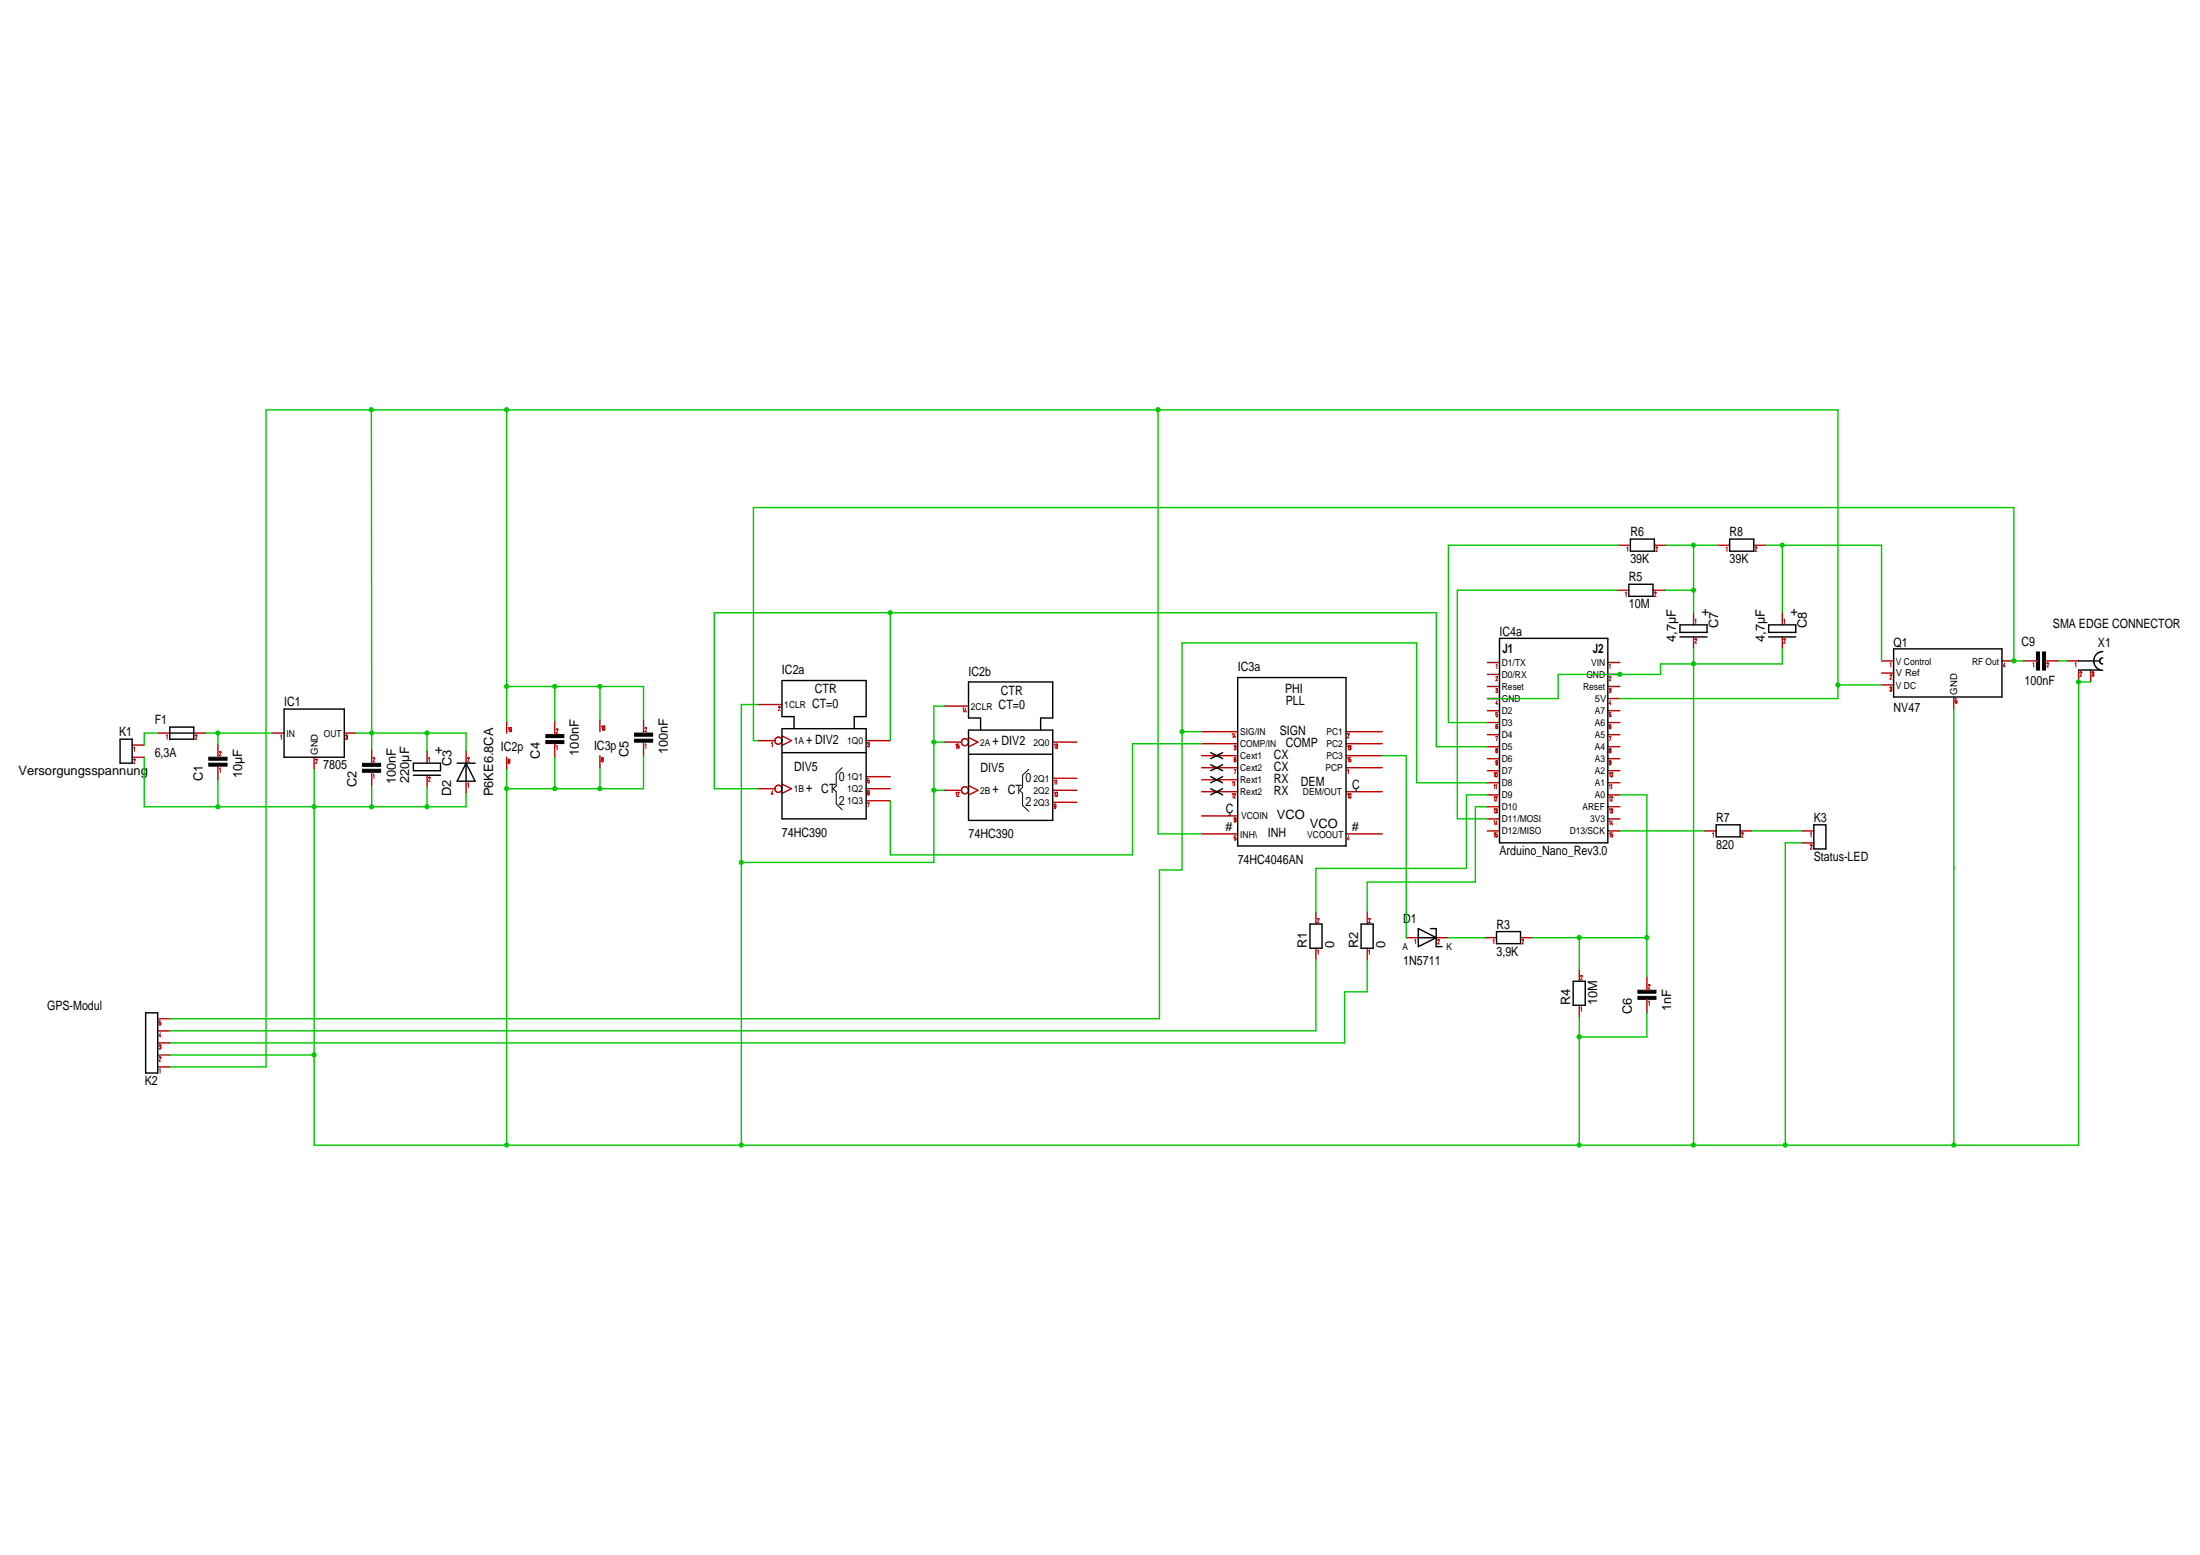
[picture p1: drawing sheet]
<svg xmlns="http://www.w3.org/2000/svg" width="297mm" height="210mm" viewBox="0 0 297 210" stroke-linecap="round" stroke-linejoin="round" font-family="sans-serif">
<path d="M73.7 99.2h2.4v.4h-2.4zM85.7 99h2.4v.4h-2.4zM275 88h.4v2.4h-.4zM275.8 88h.4v2.4h-.4zM28.2 102.2h2.4v.4h-2.4zM28.2 103h2.4v.4h-2.4zM49 103h2.4v.4h-2.4zM49 103.8h2.4v.4h-2.4zM73.7 100h2.4v.4h-2.4zM85.7 99.8h2.4v.4h-2.4zM221.1 133.7h2.5v.4h-2.5zM221.1 134.5h2.5v.4h-2.5z" fill="#000" stroke="#000" stroke-width=".14"/>
<g fill="none" stroke="#c70000" stroke-width=".19">
<path d="M218.3 79.7h1.6M218.5 73.6h1.6M223.2 79.7h1.6M223.4 73.6h1.6M231.9 73.6h1.6M236.8 73.6h1.6M21.3 99h1.6M26.2 99h1.6M36.7 99h1.7M46.5 99h1.6M68.4 97.3v1.7M74.9 97.3v1.9"/>
<path d="M81 97.1v1.7M86.9 97.1v1.9M102.3 100h2.3M102.3 95.1h3.3M105.6 99.3l1.3 .7-1.3 .6M116.9 100h3.3M127.5 95.3h3.3M130.8 99.5l1.2 .7-1.2 .6M162.2 98.8h4.9M181.7 98.8h4.9M200.8 97.5h1.7M200.8 95.9h1.7"/>
<path d="M200.8 94.3h1.7M200.8 92.7h1.7M200.8 91h1.7M200.8 89.4h1.7M200.8 99.2h1.7M217.1 97.5h1.6M217.1 95.9h1.6M217.1 94.3h1.6M217.1 92.7h1.6M217.1 91h1.6M217.1 89.4h1.6M217.1 99.2h1.6"/>
<path d="M228.7 82.7v1.6M228.7 86v1.6M240.6 82.7v1.6M240.6 86v1.6M254 89.2h1.7M254 92.5h1.7M254 90.8h1.7M263.8 94.1v1.6M270.3 89.2h1.6M273.1 89.2h1.9M276.2 89.2h1.8M279 89.2h1.6"/>
<path d="M280.6 90.4v1.7M282.3 90.4v1.7M17.8 102.2h1.7M17.8 100.6h1.7M29.4 100.4v1.8M29.4 103.4v1.9M42.4 102.2v1.6M50.2 101.2v1.8M50.2 104.2v1.9M57.7 101.4v1.6M57.7 104.6v1.7M62.9 101.4v1.6"/>
<path d="M62.9 105.5v1.6M68.4 102.2v1.6M74.9 100.4v1.8M81 102v1.6M86.9 100.2v1.8M102.3 106.5h2.3M105.6 105.8l1.3 .7-1.3 .6M116.9 108.1h3.3M116.9 106.5h3.3M116.9 104.8h3.3M127.5 106.7h2.3M127.5 100.2h2.3"/>
<path d="M130.8 106l1.2 .7-1.2 .6M142.1 108.3h3.3M142.1 106.7h3.3M142.1 105.1h3.3M142.1 100.2h3.3M162.2 102h4.9M162.2 100.4h4.9M162.2 106.9h4.9M162.2 105.3h4.9M162.2 110.1h4.9M162.2 103.6h4.9M162.2 112.6h4.9"/>
<path d="M181.7 102h4.9M181.7 100.4h4.9M181.7 106.9h4.9M181.7 103.6h4.9M181.7 112.6h4.9M200.8 112.2h1.7M200.8 100.8h1.7M200.8 102.4h1.7M200.8 104h1.7M200.8 105.7h1.7M200.8 110.5h1.7M200.8 108.9h1.7"/>
<path d="M200.8 107.3h1.7M217.1 112.2h1.6M217.1 100.8h1.6M217.1 102.4h1.6M217.1 104h1.6M217.1 105.7h1.6M217.1 110.5h1.6M217.1 108.9h1.6M217.1 107.3h1.6M230.1 112.2h1.6M234.9 112.2h1.7M243.3 112.2h1.6"/>
<path d="M243.3 113.8h1.6M21.3 137.5h1.6M21.3 139.1h1.6M177.7 123.1v1.6M177.7 128v1.6M184.6 123.1v1.6M184.6 128v1.6M189.9 126.6h1.6M193.9 126.6h1.7M200.4 126.6h1.7M205.3 126.6h1.6M213.2 130.8v1.7"/>
<path d="M213.2 135.7v1.6M222.4 131.8v1.9M222.4 134.9v1.8M21.3 140.8h1.6M21.3 142.4h1.6M21.3 144h1.6"/>
<circle cx="105.1" cy="100" r=".48"/>
<circle cx="105.1" cy="106.5" r=".48"/>
<circle cx="130.3" cy="106.7" r=".48"/>
<circle cx="130.3" cy="100.2" r=".48"/>
</g>
<g fill="none" stroke="#c70000" stroke-width=".14">
<path d="M219.6 74l.2-.1v.5M223.6 74v-.1h.2l-.2 .5h.2M233 74l.2-.1v.5M237 74v-.1h.2l-.2 .5h.2M22.4 99.3l.2-.1v.6M26.4 99.3v-.1l.2 .1-.2 .5h.2M37.9 99.3l.1-.1v.6M46.7 99.3v-.1l.2 .1-.1 .2M46.7 99.7l.1 .1M46.8 99.5h.1M46.8 99.8h.1M46.8 99.5l.1 .2-.1 .1"/>
<path d="M68.6 98.3l.1-.1v.6M69.1 98.3l-.1-.1-.2 .1 .1 .4 .1 .1v-.3l-.1-.1-.1 .1M75.1 98.5l.1-.1 .1 .1-.2 .5h.2M75.1 98.4v.1M81.2 98.1l.1-.1v.6M81.5 98.6h.1M81.5 98.2h.1M81.5 98.2l-.1 .1M81.6 98.2l.1 .1v.2l-.1 .1M81.7 98.1l-.1-.1-.2 .1v.4l.1 .1M87.1 98.3l.1-.1h.1l-.2 .6h.2M105.1 95.4v.1"/>
<path d="M105.2 95.4l.1 .1-.2 .4h.2M105.2 95.4h-.1M130 95.7l.1-.1v.5M130.4 95.6l-.2 .4h.3M130.4 95.9v.2M166.3 99.1l.2-.1v.6M166.8 99l-.2 .4h.2M166.8 99.3v.3M181.9 99.1l.1-.1 .2 .1-.3 .5h.3M202 91.4v-.1l.2 .1-.2 .5h.2M202 89.8l.1-.1v.6M202 99.5v-.1h.2l-.2 .6"/>
<path d="M202 93.4v.1M202 97.8v.5l.1 .1 .1-.3-.2-.1M202 93h.1M202 98.1h.1M202 97.8l.2 .1M202 92.9l.2 .1-.1 .2M202 92.9v.1M202 97.8h.1M202 98v.1M202.1 93.2h.1v.2l-.2 .1v-.1M202.1 94.6l-.1 .4h.2M202.1 94.9v.2"/>
<path d="M202.2 96.2h-.2v.3v-.1l.2 .1v.2h-.2M217.3 91.4v-.1h.2v.1l-.2 .5h.2M217.3 93l.1-.1 .1 .1M217.3 99.5v-.1h.2l-.2 .6M217.3 96.5l.1-.1 .1 .1-.1 .2h-.1M217.3 89.8l.1-.1v.6M217.4 93.2h.1v.2l-.1 .1-.1-.1M217.4 94.6l-.1 .4h.2M217.4 94.9v.2M217.5 93.4v.1M217.5 97.9l-.1-.1-.1 .1v.4l.1 .1 .1-.3h-.2M217.5 96.2h-.2v.3"/>
<path d="M217.5 93v.1M217.5 93.1l-.1 .1M219.4 80.1l.2-.2v.6M223.4 80.1l.1-.2 .1 .2-.2 .4h.2M228.9 86.3v-.1l.2 .1-.2 .5h.2M228.9 83.7l.1-.1v.6M229 86.3h.1M240.8 86.3l.1-.1 .1 .1-.2 .5h.3M240.8 83.7l.1-.1v.6M255.2 91.2l.1-.1 .1 .1-.2 .5h.2M255.2 92.8v-.1l.2 .1-.1 .2M255.2 89.6l.1-.1v.5"/>
<path d="M255.3 93h.1v.2l-.1 .1-.1-.1M264 94.7l.1-.1 .1 .1v.2h-.2M264 94.9h.1M264.2 94.3h-.2v.4M270.7 89.5l-.2 .4h.2M270.7 89.8v.2M274.5 89.6l.1-.1v.5M276.4 89.6l.1-.1h.1l-.2 .5h.2M280.2 89.6l.1-.1v.5M280.8 90.8l.1-.1 .2 .1-.3 .5h.3M282.5 90.8l.1-.1 .1 .1-.1 .2M282.6 91h.1"/>
<path d="M282.6 91l.1 .2-.1 .1-.1-.2M282.7 90.7v.1M18 101l.2-.2v.6M18.2 102.5h.1M18.2 102.5l-.2 .1M18.2 102.5l.1 .1-.3 .4h.3M29.6 101.6l.1-.1h.1l-.2 .5h.2M29.6 103.8l.1-.1v.6M42.8 102.5l-.2 .1M42.8 102.5h.1M42.8 102.5v.1l-.2 .4h.2M50.4 102.4v-.1l.2 .1-.2 .4h.2"/>
<path d="M50.4 104.6l.1-.1v.6M57.8 102.4l.2-.1v.5M57.9 104.9l-.1 .1M57.9 104.9l.2 .1-.3 .5h.3M57.9 104.9h.1M63.1 102.4l.1-.1h.1l-.2 .5h.3M63.1 105.8l.1-.1v.6M68.7 102.7l-.1 .1M68.7 102.7h.1M68.7 102.5a.13 .13 0 0 0-.1 .1 .13 .13 0 0 0 .1 .1M68.7 102.7l.1 .1-.1 .2-.1-.1v-.1M68.7 102.5h.1"/>
<path d="M68.8 102.5v.2M68.8 102.7h-.1M75.1 100.8l.1-.2v.6M81.2 102.3h.2v.1l-.1 .1zM81.2 102.6h.1M81.3 102.5l.1 .1v.2h-.2zM87.1 100.5l.1-.1v.6M104.1 100.4l.2-.2v.6M104.3 106.7l-.2 .5h.3M104.3 107v.3M117.2 100.7v.1M117.2 108.4h.2l-.2 .5"/>
<path d="M117.2 105.4h.2l-.1 .2h-.1M117.2 100.3v.1M117.2 100.8h.1M117.2 100.2l.2 .1-.1 .2M117.2 100.2v.1M117.2 100.5h.1M117.3 100.5l.1 .2-.2 .1M117.3 100.5h.1M117.4 105.1h-.2v.4M117.4 106.8a.11 .11 0 0 0-.1-.1 .11 .11 0 0 0-.1 .1v.4l.1 .1v-.3h-.1M129 107l.2-.1v.6M129 100.5l.2-.1v.6"/>
<path d="M129.3 107l.1-.1 .1 .1-.2 .5h.2M129.5 100.7h.1M129.5 100.4h-.2v.4l.1-.1h.1M129.5 100.7v.2l-.2 .1M142.3 109l.2 .1M142.3 107l.2-.1v.6M142.3 100.5l.2-.1v.6M142.3 105.4l.2-.1v.6M142.4 108.6h-.1M142.5 108.9l-.2-.1 .1-.2h.2l-.1 .5M142.5 109.1h.1M142.5 108.9h.1"/>
<path d="M142.6 108.8l-.1 .1M142.6 100.5l.1-.1 .1 .1v.2h-.2M142.6 105.4l.1-.1v.6M142.6 100.9h.1M142.6 107h.2v.4l-.1 .1-.1-.1zM142.6 100.9v.1M142.6 101h.1M142.7 100.7l.1 .2M142.7 101h.1M142.8 101h-.1M142.8 100.9v.1M166.3 105.6l.2-.1v.6"/>
<path d="M166.3 107.3l.2-.2v.6M166.6 107.3v-.2l.2 .1-.2 .5h.2M166.6 105.6l.1-.1v.6M166.6 102.6l.2-.1 .1 .1-.1 .2h-.1M166.6 100.8l.2-.2 .1 .2-.1 .1M166.6 104v-.1h.3l-.2 .6M166.6 113.1h.2l.1 .1-.1 .2-.1-.1M166.7 102.8h.1M166.7 100.9h.1M166.8 100.9l.1 .1-.1 .2h-.1l-.1-.1M166.8 100.9h.1M166.8 100.7h.1"/>
<path d="M166.9 113.3h-.1M166.9 102.4l-.1-.1h-.2l.1 .5M166.9 110.6l-.1 .1h-.2l.1-.3 .2 .1v.3l-.1 .2-.2-.2M166.9 112.8h-.3v.4M181.9 102.4l.2-.1v.5M181.9 100.8l.2-.2v.6M181.9 104l.2-.1v.6M181.9 107.3l.2-.2v.6M182.1 112.8l-.2 .5h.3M182.1 113.1v.3M182.2 100.8l.1-.2v.3M182.2 102.5l.2 .1v.2h-.2"/>
<path d="M182.2 102.8h.1M182.2 107.2h.2v.4l-.1 .1-.1-.1zM182.2 100.9h.1M182.3 100.9l.1 .3h-.1l-.1-.1M182.3 100.9h.1M182.4 102.3h-.2v.3M201.7 104.4l.1-.1v.6M201.7 106l.1-.1v.6M201.7 107.7l.1-.2v.6M201.7 109.3l.1-.1v.5M201.7 110.9l.1-.1v.6M201.7 112.5l.1-.1v.6"/>
<path d="M201.9 112.7h.2v.2h-.2M201.9 107.7l.1-.2 .1 .1-.2 .5h.2M201.9 109.3a.11 .11 0 0 1 .1-.1 .11 .11 0 0 1 .1 0l-.1 .2 .1 .1v.2h-.1l-.1-.1M201.9 106l.1-.1v.6M202 104.3l.1 .1v.5l-.2-.1zM202 101.2v-.2l.2 .1-.1 .2M202 101.2h.1M202 101.2l.1 .1M202 103.1v.1M202 103v-.3h.2v.5h-.2M202 101.1h.1M202 103.2h.1"/>
<path d="M202 103h.1M202 101.3h.1M202.1 101.3h.1M202.1 101.3h-.1M202.1 111.1v.3M202.1 110.8l-.2 .4h.2M202.1 101.3l.1 .1-.1 .2-.1-.1v-.2M202.1 112.4h-.2v.4M202.2 102.9l-.2 .1M217.3 104.4l.1-.1v.6M217.3 106l.1-.1v.6M217.3 107.7l.1-.2v.6"/>
<path d="M217.3 109.3l.1-.1v.5M217.3 110.9l.1-.1v.6M217.3 112.5l.1-.1v.6M217.3 101.3h.1M217.4 101.3l-.1 .1 .1 .2a.16 .16 0 0 0 .1-.1 .16 .16 0 0 0-.1-.2M217.4 101.3h.1M217.5 101.1h.1M217.5 101.2l-.2-.2v.3M217.5 102.9l-.1 .1h-.1v-.3h.1l.1 .1v.3l-.1 .2-.1-.2M217.5 101.2h.1M217.5 107.7l.1-.2 .1 .2-.2 .4h.2M217.5 109.3l.1-.1 .1 .1"/>
<path d="M217.5 101.2l-.1 .1M217.5 106l.1-.1v.6M217.5 104.8h.1M217.5 112.7l.2-.1v.2v.2l-.2-.1M217.5 104.3h.1l.1 .1v.5l-.2-.1zM217.5 112.7h.1M217.6 109.4l.1 .1v.1v.1l-.2-.1M217.7 110.8l-.2 .4h.2M217.7 111.1v.3M217.7 107.6h.1M217.7 112.7h.1M217.7 104.8h.1"/>
<path d="M217.7 112.4h-.2v.4M217.7 109.3h.1M217.7 109.3l-.1 .1M231.2 112.5l.1-.1v.6M235.1 112.5a.12 .12 0 0 1 .2-.1 .12 .12 0 0 1 .1 .1l-.3 .5h.3M244.4 112.5l.1-.1v.6M244.6 114v.1M244.6 114l-.2 .2M244.6 114.1l.1 .1-.3 .4h.3M21.7 139.4l-.2 .4h.2M21.7 139.7v.3M21.7 137.8h-.2v.3l.1-.1 .1 .1v.2h-.2"/>
<path d="M177.9 124.1l.1-.1h.1l-.2 .5h.2M177.9 128.4l.1-.2v.6M184.8 124.1l.1-.1 .1 .1-.2 .4h.2M184.8 128.4l.1-.2v.6M191 126.9l.1-.1v.6M194.1 126.9l.1-.1 .2 .1-.3 .5h.3M201.6 126.9l.1-.1v.6M205.5 126.9v-.1l.2 .1-.2 .5h.2M205.5 126.9h.1M213.4 136.1l.1-.1v.5M213.6 131.7h.1M213.6 131.7l-.2 .1"/>
<path d="M213.6 131.7l-.2 .6h.2M222.5 133l.2-.1 .1 .1-.3 .5h.3M222.5 135.3l.2-.2v.6M21.5 142.8v-.1h.2l-.2 .5h.2M21.5 144.4l.1-.1v.6M21.5 141.1h.1M21.5 141.1h.2v.2h-.1M21.6 141.3l.1 .2-.1 .1-.1-.1"/>
</g>
<g fill="none" stroke="#000" stroke-width=".19">
<path d="M219.9 78.9h3.3v1.6h-3.3zM220.1 72.8h3.3v1.6h-3.3zM233.5 72.8h3.3v1.6h-3.3zM16.2 99.8h1.6v3.2h-1.6zM22.9 99h3.3M22.9 98.1h3.3v1.7h-3.3zM38.4 95.7h8.1v6.5h-8.1zM105.6 98.4h11.3v12.1h-11.3zM107.2 98.4v-1.7h-1.6v-4.8h11.3v4.8h-1.6v1.7M130.8 98.6h11.3v12.1h-11.3zM132.4 98.6v-1.7h-1.6v-4.8h11.3v4.8h-1.6v1.7M167.1 91.5h14.6v22.7h-14.6z"/>
<path d="M202.5 86.2h14.6v27.6h-14.6zM226.8 86h3.7M226.8 84.3h3.7v1.1h-3.7zM238.8 86h3.7M238.8 84.3h3.7v1.1h-3.7zM255.7 87.6h14.6v6.5h-14.6zM280.6 90.4h2.9M280.6 89.2h2.9M283.9 87.9a1.27 1.27 0 0 0-1.2 1.3 1.27 1.27 0 0 0 1.2 1.3M283.9 88.8a.4 .4 0 0 0-.4 .4 .4 .4 0 0 0 .4 .4M55.8 103h3.7v1h-3.7zM55.8 104.6h3.7"/>
<path d="M61.7 103h2.5M62.9 103l1.3 2.5h-2.5zM62.9 103v2.5M105.6 101.6h11.3M130.8 101.8h11.3M163.5 106.5l.8 .4M163.5 101.6l1.6 .8M163.5 103.2l1.6 .8M163.5 104.8l.8 .5M164.3 105.3l.8 .4M164.3 105.3l-.8 .4M164.3 106.9l.8 .4"/>
<path d="M164.3 106.9l-.8 .4M165.1 101.6l-1.6 .8M165.1 103.2l-1.6 .8M165.1 104.8l-.8 .5M165.1 106.5l-.8 .4M231.7 111.3h3.2v1.7h-3.2zM244.9 111.3h1.6v3.3h-1.6zM19.7 136.7h1.6v8.1h-1.6zM176.9 124.7h1.6v3.3h-1.6zM183.8 124.7h1.6v3.3h-1.6zM191.5 125.3l2.4 1.3-2.4 1.2zM191.5 126.6h2.4"/>
<path d="M193.1 125.3h.8v2.5h.8M202.1 125.8h3.2v1.6h-3.2zM212.4 132.5h1.6v3.2h-1.6z"/>
</g>
<path d="M113.7 103.6l-.8 .8v1.7l-.4 .4 .4 .4v1.6l.8 .8M138.9 103.8l-.8 .8v1.7l-.4 .4 .4 .4v1.6l.8 .8" fill="none" stroke="#000" stroke-width=".14"/>
<path d="M218.3 79.7h-21.5v30.8h4M218.5 73.6h-22.9v23.9h5.2M254 73.6v15.6M21.3 99h-1.8v1.6M278 89.2h1M200.8 107.3h-2.8v9.9h-20.3v5.9M200.8 108.9h-1.6v10.2h-14.6v4M218.7 112.2h11.4M236.6 112.2h6.7M177.7 129.6v9.5h-154.8M184.6 129.6v4.3h-3.1v6.9h-158.6" fill="none" stroke="#00c700" stroke-width=".19"/>
<circle cx="240.6" cy="73.6" r=".35" fill="#00c700"/>
<path d="M238.4 73.6h15.6M240.6 73.6v9.1" fill="none" stroke="#00c700" stroke-width=".19"/>
<circle cx="228.7" cy="73.6" r=".35" fill="#00c700"/>
<path d="M228.7 73.6h3.2" fill="none" stroke="#00c700" stroke-width=".19"/>
<circle cx="228.7" cy="79.7" r=".35" fill="#00c700"/>
<path d="M224.8 79.7h3.9M225 73.6h3.7v9.1" fill="none" stroke="#00c700" stroke-width=".19"/>
<circle cx="29.4" cy="98.9" r=".35" fill="#00c700"/>
<path d="M27.8 99h8.9M29.4 99v1.4M218.7 107.3h3.7" fill="none" stroke="#00c700" stroke-width=".19"/>
<circle cx="222.4" cy="126.6" r=".35" fill="#00c700"/>
<path d="M222.4 107.3v24.5" fill="none" stroke="#00c700" stroke-width=".19"/>
<circle cx="213.2" cy="126.6" r=".36" fill="#00c700"/>
<path d="M159.6 98.8v18.6h-3.1v20.1M186.6 102h3.3v24.6M195.6 126.6h4.8M206.9 126.6h15.5M213.2 126.6v4.2" fill="none" stroke="#00c700" stroke-width=".19"/>
<circle cx="159.6" cy="98.8" r=".35" fill="#00c700"/>
<path d="M162.2 98.8h-2.6v-12h31.7v18.9h9.5M22.9 137.5h133.6" fill="none" stroke="#00c700" stroke-width=".19"/>
<circle cx="271.9" cy="89.2" r=".35" fill="#00c700"/>
<path d="M193.9 82.7v18.1h6.9M273.1 89.2h-1.2v-20.7h-170.2v31.5h.6M162.2 100.4h-9.3v15h-32.7v-7.3" fill="none" stroke="#00c700" stroke-width=".19"/>
<circle cx="120.2" cy="82.7" r=".35" fill="#00c700"/>
<path d="M120.2 82.7v17.3M193.9 82.7h-97.5v23.8h5.9" fill="none" stroke="#00c700" stroke-width=".19"/>
<path d="M50.1 108.9h.1" fill="none" stroke="#f0f" stroke-width=".19"/>
<g fill="#00c700">
<circle cx="100.1" cy="154.6" r=".35"/>
<circle cx="100.1" cy="116.4" r=".35"/>
</g>
<path d="M282.3 92.1h-1.7v62.5M68.4 154.6h31.7" fill="none" stroke="#00c700" stroke-width=".19"/>
<circle cx="280.6" cy="92" r=".35" fill="#00c700"/>
<path d="M263.8 154.6h16.8" fill="none" stroke="#00c700" stroke-width=".19"/>
<circle cx="241" cy="154.6" r=".35" fill="#00c700"/>
<path d="M243.3 113.8h-2.3v40.8h-12.3" fill="none" stroke="#00c700" stroke-width=".19"/>
<circle cx="42.4" cy="142.4" r=".35" fill="#00c700"/>
<path d="M228.7 89.6v65M42.4 108.9v33.5h-19.5" fill="none" stroke="#00c700" stroke-width=".19"/>
<g fill="#00c700">
<circle cx="228.7" cy="154.6" r=".35"/>
<circle cx="228.7" cy="89.6" r=".35"/>
</g>
<path d="M213.2 137.3v17.3h-113.1M222.4 136.7v3.3h-9.2M241 154.6h22.8" fill="none" stroke="#00c700" stroke-width=".19"/>
<circle cx="50.2" cy="108.9" r=".35" fill="#00c700"/>
<path d="M74.9 102.2v4.3h-6.5" fill="none" stroke="#00c700" stroke-width=".19"/>
<circle cx="68.4" cy="154.6" r=".35" fill="#00c700"/>
<path d="M68.4 103.8v2.7" fill="none" stroke="#00c700" stroke-width=".19"/>
<circle cx="68.4" cy="106.5" r=".35" fill="#00c700"/>
<path d="M74.9 106.5h6.1" fill="none" stroke="#00c700" stroke-width=".19"/>
<circle cx="74.9" cy="106.5" r=".35" fill="#00c700"/>
<path d="M81 103.6v2.9h5.9" fill="none" stroke="#00c700" stroke-width=".19"/>
<circle cx="81" cy="106.5" r=".35" fill="#00c700"/>
<path d="M42.4 103.8v5.1h7.8v-2.8M86.9 102v4.5M42.4 142.4v12.2h26" fill="none" stroke="#00c700" stroke-width=".19"/>
<g fill="#00c700">
<circle cx="42.4" cy="108.9" r=".35"/>
<circle cx="213.2" cy="140" r=".36"/>
<circle cx="213.2" cy="154.6" r=".35"/>
</g>
<path d="M29.4 108.9h13" fill="none" stroke="#00c700" stroke-width=".19"/>
<circle cx="29.4" cy="108.9" r=".35" fill="#00c700"/>
<path d="M228.7 87.6v2h11.9v-2M263.8 95.7v58.9M19.5 102.2v6.7h9.9v-3.6M213.2 154.6h15.5" fill="none" stroke="#00c700" stroke-width=".19"/>
<circle cx="263.8" cy="154.6" r=".35" fill="#00c700"/>
<path d="M228.7 89.6h-4.5v1.4" fill="none" stroke="#00c700" stroke-width=".19"/>
<circle cx="218.7" cy="91" r=".35" fill="#00c700"/>
<path d="M224.2 91h-13.8v3.3h-9.6M50.1 108.9h12.8M57.7 106.3v2.6M68.4 106.5v48.1" fill="none" stroke="#00c700" stroke-width=".19"/>
<circle cx="57.6" cy="108.9" r=".35" fill="#00c700"/>
<path d="M62.9 107.1v1.8M100.1 116.4v38.2" fill="none" stroke="#00c700" stroke-width=".19"/>
<circle cx="126.1" cy="100.2" r=".35" fill="#00c700"/>
<path d="M126.1 95.3v4.9h1.4" fill="none" stroke="#00c700" stroke-width=".19"/>
<circle cx="126.1" cy="106.7" r=".35" fill="#00c700"/>
<path d="M102.3 95.1h-2.2v21.3h26v-16.2M126.1 95.3h1.4M126.1 106.7h1.4" fill="none" stroke="#00c700" stroke-width=".19"/>
<path d="M50.1 99h.1" fill="none" stroke="#f0f" stroke-width=".19"/>
<circle cx="57.6" cy="98.9" r=".35" fill="#00c700"/>
<path d="M68.4 55.3v37.4M50.1 99h12.8v2.4M57.7 99v2.4" fill="none" stroke="#00c700" stroke-width=".19"/>
<circle cx="156.4" cy="55.3" r=".35" fill="#00c700"/>
<path d="M248.2 55.3h-91.8v57.3h5.8" fill="none" stroke="#00c700" stroke-width=".19"/>
<circle cx="50.1" cy="55.3" r=".35" fill="#00c700"/>
<path d="M50.1 55.3h-14.2v88.7h-13" fill="none" stroke="#00c700" stroke-width=".19"/>
<circle cx="248.2" cy="92.5" r=".35" fill="#00c700"/>
<path d="M68.4 55.3h88M248.2 55.3v39h-29.5M248.2 92.5h5.8" fill="none" stroke="#00c700" stroke-width=".19"/>
<circle cx="81" cy="92.7" r=".35" fill="#00c700"/>
<path d="M81 92.7h5.9v4.4" fill="none" stroke="#00c700" stroke-width=".19"/>
<circle cx="74.9" cy="92.7" r=".35" fill="#00c700"/>
<path d="M68.4 92.7h6.5v4.6" fill="none" stroke="#00c700" stroke-width=".19"/>
<circle cx="68.4" cy="55.3" r=".35" fill="#00c700"/>
<path d="M68.4 55.3h-18.3l.1 43.7" fill="none" stroke="#00c700" stroke-width=".19"/>
<circle cx="50.2" cy="98.9" r=".35" fill="#00c700"/>
<path d="M48.1 99h2.1v2.2M68.4 92.7v4.6" fill="none" stroke="#00c700" stroke-width=".19"/>
<circle cx="68.4" cy="92.7" r=".35" fill="#00c700"/>
<path d="M74.9 92.7h6.1v4.4" fill="none" stroke="#00c700" stroke-width=".19"/>
<g font-size="1.7">
<text x="220.1" y="76">39K</text>
<text x="220.1" y="72.4">R6</text>
<text x="233.5" y="76">39K</text>
<text x="233.5" y="72.4">R8</text>
<text x="219.9" y="82.1">10M</text>
<text x="219.9" y="78.5">R5</text>
<text x="230.8" y="83.2" transform="rotate(-90 230.8 83.2)">+</text>
<text x="242.7" y="83.2" transform="rotate(-90 242.7 83.2)">+</text>
<text x="202.5" y="85.9">IC4a</text>
<text x="202.9" y="88.2">J1</text>
<text x="215.1" y="88.2">J2</text>
<text x="226.3" y="86.7" transform="rotate(-90 226.3 86.7)">4,7µF</text>
<text x="232" y="84.8" transform="rotate(-90 232 84.8)">C7</text>
<text x="238.3" y="86.7" transform="rotate(-90 238.3 86.7)">4,7µF</text>
<text x="243.9" y="84.8" transform="rotate(-90 243.9 84.8)">C8</text>
<text x="255.7" y="87.3">Q1</text>
<text x="272.9" y="87.2">C9</text>
<text x="277.2" y="84.8">SMA EDGE CONNECTOR</text>
<text x="283.3" y="87.4">X1</text>
<text x="38.4" y="95.3">IC1</text>
<text x="105.6" y="91">IC2a</text>
<text x="109.6" y="95.5">CT=0</text>
<text x="110" y="93.6">CTR</text>
<text x="130.8" y="91.2">IC2b</text>
<text x="134.8" y="95.7">CT=0</text>
<text x="135.1" y="93.8">CTR</text>
<text x="167.1" y="90.6">IC3a</text>
<text x="173.5" y="93.6">PHI</text>
<text x="173.6" y="95.2">PLL</text>
<text x="273.3" y="92.5">100nF</text>
<text x="16.1" y="99.4">K1</text>
<text x="20.9" y="97.7">F1</text>
<text x="59.8" y="101.8" transform="rotate(-90 59.8 101.8)">+</text>
<text x="67.6" y="101.4">IC2p</text>
<text x="80.2" y="101.2">IC3p</text>
<text x="90.1" y="101.8" transform="rotate(-90 90.1 101.8)">100nF</text>
<text x="108.8" y="100.4">+ DIV2</text>
<text x="134" y="100.6">+ DIV2</text>
<text x="172.8" y="99.2">SIGN</text>
<text x="173.6" y="100.8">COMP</text>
<text x="255.7" y="96.1">NV47</text>
<text x="2.5" y="104.6">Versorgungsspannung</text>
<text x="20.9" y="102.2">6,3A</text>
<text x="27.4" y="105.5" transform="rotate(-90 27.4 105.5)">C1</text>
<text x="32.7" y="105.1" transform="rotate(-90 32.7 105.1)">10µF</text>
<text x="43.6" y="103.8">7805</text>
<text x="48.2" y="106.3" transform="rotate(-90 48.2 106.3)">C2</text>
<text x="53.4" y="105.9" transform="rotate(-90 53.4 105.9)">100nF</text>
<text x="55.3" y="105.7" transform="rotate(-90 55.3 105.7)">220µF</text>
<text x="60.9" y="107.5" transform="rotate(-90 60.9 107.5)">D2</text>
<text x="61" y="103.4" transform="rotate(-90 61 103.4)">C3</text>
<text x="66.6" y="107.5" transform="rotate(-90 66.6 107.5)">P6KE6.8CA</text>
<text x="72.9" y="102.4" transform="rotate(-90 72.9 102.4)">C4</text>
<text x="78.2" y="102" transform="rotate(-90 78.2 102)">100nF</text>
<text x="84.9" y="102.2" transform="rotate(-90 84.9 102.2)">C5</text>
<text x="107.2" y="104">DIV5</text>
<text x="108.8" y="106.9">+ CT</text>
<text x="113.3" y="105.4">0</text>
<text x="132.4" y="104.2">DIV5</text>
<text x="134" y="107.1">+</text>
<text x="136.1" y="107.2">CT</text>
<text x="138.5" y="105.6">0</text>
<text x="172" y="107.3">RX</text>
<text x="172" y="105.7">RX</text>
<text x="172" y="104">CX</text>
<text x="172" y="102.4">CX</text>
<text x="175.6" y="106.1">DEM</text>
<text x="182.6" y="106.5">Ç</text>
<text x="105.6" y="113">74HC390</text>
<text x="113.3" y="108.6">2</text>
<text x="130.8" y="113.2">74HC390</text>
<text x="138.5" y="108.8">2</text>
<text x="165.5" y="112.1">#</text>
<text x="165.5" y="109.7">Ç</text>
<text x="171.2" y="113">INH</text>
<text x="172.4" y="110.5">VCO</text>
<text x="176.9" y="111.8">VCO</text>
<text x="182.5" y="112.1">#</text>
<text x="231.7" y="110.9">R7</text>
<text x="244.9" y="110.9">K3</text>
<text x="167.1" y="116.6">74HC4046AN</text>
<text x="202.5" y="115.4">Arduino_Nano_Rev3.0</text>
<text x="231.7" y="114.6">820</text>
<text x="244.9" y="116.2">Status-LED</text>
<text x="189.5" y="124.5">D1</text>
<text x="202.1" y="125.3">R3</text>
<text x="176.5" y="128" transform="rotate(-90 176.5 128)">R1</text>
<text x="180.1" y="128" transform="rotate(-90 180.1 128)">0</text>
<text x="183.4" y="128" transform="rotate(-90 183.4 128)">R2</text>
<text x="187" y="128" transform="rotate(-90 187 128)">0</text>
<text x="189.5" y="130.2">1N5711</text>
<text x="202.1" y="129">3,9K</text>
<text x="6.3" y="136.4">GPS-Modul</text>
<text x="212" y="135.7" transform="rotate(-90 212 135.7)">R4</text>
<text x="215.7" y="135.7" transform="rotate(-90 215.7 135.7)">10M</text>
<text x="220.3" y="136.9" transform="rotate(-90 220.3 136.9)">C6</text>
<text x="225.6" y="136.5" transform="rotate(-90 225.6 136.5)">1nF</text>
<text x="19.5" y="146.5">K2</text>
</g>
<g font-size="1.3">
<text x="202.8" y="89.9">D1/TX</text>
<text x="214.8" y="89.9">VIN</text>
<text x="256" y="89.7">V Control</text>
<text x="266.3" y="89.7">RF Out</text>
<text x="105.9" y="95.6">1CLR</text>
<text x="131.1" y="95.8">2CLR</text>
<text x="202.8" y="91.5">D0/RX</text>
<text x="202.8" y="93.2">Reset</text>
<text x="202.8" y="94.8">GND</text>
<text x="213.7" y="93.2">Reset</text>
<text x="214.2" y="91.5">GND</text>
<text x="215.3" y="94.8">5V</text>
<text x="256" y="92.9">V DC</text>
<text x="256" y="91.3">V Ref</text>
<text x="264.3" y="93.8" transform="rotate(-90 264.3 93.8)">GND</text>
<text x="38.7" y="99.4">IN</text>
<text x="42.9" y="101.9" transform="rotate(-90 42.9 101.9)">GND</text>
<text x="43.7" y="99.4">OUT</text>
<text x="107.2" y="100.5">1A</text>
<text x="114.4" y="100.5">1Q0</text>
<text x="132.4" y="100.7">2A</text>
<text x="139.6" y="100.7">2Q0</text>
<text x="167.4" y="99.2">SIG/IN</text>
<text x="167.4" y="100.9">COMP/IN</text>
<text x="179.1" y="100.9">PC2</text>
<text x="179.1" y="99.2">PC1</text>
<text x="202.8" y="96.4">D2</text>
<text x="202.8" y="98">D3</text>
<text x="202.8" y="99.7">D4</text>
<text x="202.8" y="101.3">D5</text>
<text x="215.3" y="98">A6</text>
<text x="215.3" y="96.4">A7</text>
<text x="215.3" y="101.3">A4</text>
<text x="215.3" y="99.7">A5</text>
<text x="107.2" y="107">1B</text>
<text x="114.4" y="107">1Q2</text>
<text x="114.4" y="105.3">1Q1</text>
<text x="132.4" y="107.1">2B</text>
<text x="139.6" y="107.1">2Q2</text>
<text x="139.6" y="105.5">2Q1</text>
<text x="167.4" y="107.4">Rext2</text>
<text x="167.4" y="105.7">Rext1</text>
<text x="167.4" y="104.1">Cext2</text>
<text x="167.4" y="102.5">Cext1</text>
<text x="175.9" y="107.4">DEM/OUT</text>
<text x="179" y="104.1">PCP</text>
<text x="179.1" y="102.5">PC3</text>
<text x="202.8" y="102.9">D6</text>
<text x="202.8" y="104.5">D7</text>
<text x="202.8" y="106.1">D8</text>
<text x="202.8" y="107.8">D9</text>
<text x="215.3" y="107.8">A0</text>
<text x="215.3" y="106.1">A1</text>
<text x="215.3" y="104.5">A2</text>
<text x="215.3" y="102.9">A3</text>
<text x="114.4" y="108.6">1Q3</text>
<text x="139.6" y="108.8">2Q3</text>
<text x="167.4" y="113.1">INH\</text>
<text x="167.6" y="110.6">VCOIN</text>
<text x="176.5" y="113.1">VCOOUT</text>
<text x="202.8" y="112.6">D12/MISO</text>
<text x="202.8" y="111">D11/MOSI</text>
<text x="202.8" y="109.4">D10</text>
<text x="211.9" y="112.6">D13/SCK</text>
<text x="213.7" y="109.4">AREF</text>
<text x="214.7" y="111">3V3</text>
<text x="189.4" y="128.3">A</text>
<text x="195.3" y="128.3">K</text>
</g>
</svg>
